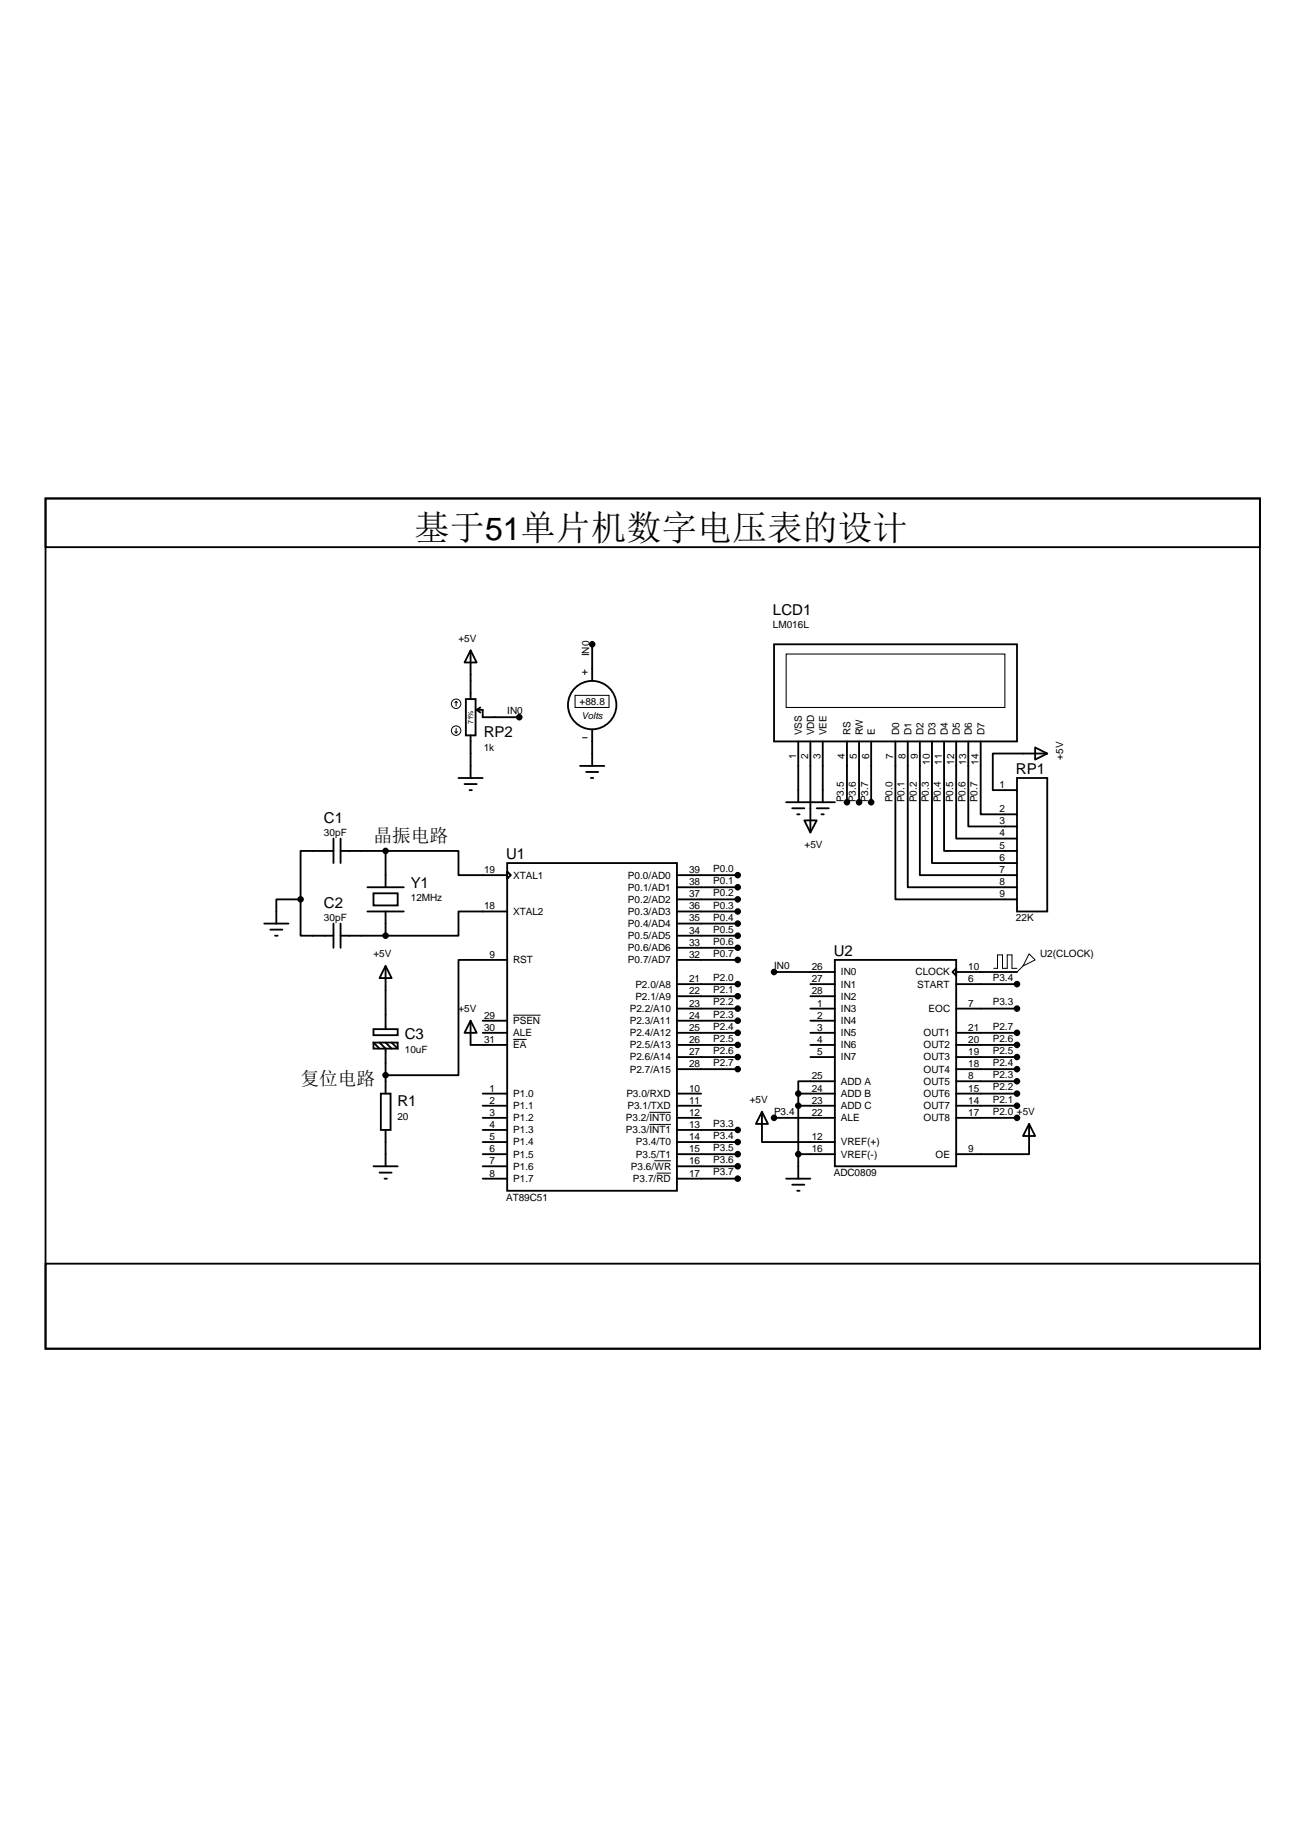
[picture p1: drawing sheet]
<svg xmlns="http://www.w3.org/2000/svg" width="210mm" height="297mm" viewBox="0 0 210 297" stroke-linecap="round" stroke-linejoin="round" font-family="sans-serif">
<g fill="none" stroke="#000" stroke-width=".3">
<path d="M7.3 80.2h195.3v136.7h-195.3zM7.3 80.2h195.3v7.8h-195.3zM74.9 112.4h1.6v5.9h-1.6zM75.7 104.6l1 1.9h-2zM75.7 104.6v7.8M75.7 118.3v6.8M76.7 114.2h.9v1.1h5.9M76.7 114.2l.6 .4M77.3 113.8l-.6 .4M95.2 103.6v5.9M95.2 117.3v5.9M124.5 103.6h39.1v15.6h-39.1z"/>
<path d="M128.4 119.2v9.8M130.3 119.2v14.7M132.3 119.2v9.8M136.2 119.2v9.8M138.2 119.2v9.8M140.1 119.2v9.8M144 119.2v25.4h19.6M146 119.2v23.5h17.6M148 119.2v21.5h15.6M149.9 119.2v19.6h13.7M151.8 119.2v17.6h11.8M153.8 119.2v15.7h9.8"/>
<path d="M155.7 119.2v13.7h7.9M157.7 119.2v11.8h5.9M53.6 136.8h-5.3v7.8M53.6 134.9v3.9M54.8 136.8h7.2M54.8 134.9v3.9M62 136.8h11.7v3.9h7.9M62 136.8v5.9M73.7 125.1h3.9M74.7 126.1h2M75.5 127.1h.4M81.6 138.8h27.3v52.7h-27.3z"/>
<path d="M93.3 123.2h3.9M94.3 124.1h1.9M95 125.1h.4M126.4 129h7.9M127.4 130h2M128.2 131h.4M129.4 131.9h2l-1.1 2zM131.4 130h1.9M132.1 131h.4M163.6 125.1h4.8v21.5h-4.8zM166.5 120.2l1.9 1-1.9 1zM168.4 121.2h-8.7v5.9h3.9"/>
<path d="M42.5 148.5h3.9M43.5 149.5h1.9M44.2 150.5h.5M48.3 144.6v5.9h5.3M48.3 144.6h-3.9v3.9M53.6 148.5v3.9M54.8 150.5h7.2M54.8 148.5v3.9M59.1 142.7h5.8M59.1 146.6h5.8M60.1 143.7h3.9v1.9h-3.9zM62 155.3l1 2h-2z"/>
<path d="M62 146.6v3.9M62 155.3v10.2M81.6 140.2l.6 .5-.6 .6zM81.6 146.6h-7.9v3.9h-11.7M81.6 154.4h-7.9v18.5h-11.7M108.9 150.5h9.8M108.9 158.3h9.8M108.9 140.7h9.8M108.9 142.7h9.8M108.9 144.6h9.8M108.9 146.6h9.8M108.9 148.5h9.8"/>
<path d="M108.9 152.4h9.8M108.9 154.4h9.8M124.5 156.3h9.8M130.3 158.3h4M134.3 154.4h19.5v33.2h-19.5zM153.8 155.7v1.2l-.6-.6zM153.8 158.3h9.8M153.8 156.3h9.8M60.1 165.5h3.9v1h-3.9zM60.1 167.7h3.9v.9h-3.9zM60.1 167.7l.9 .9M61 167.7l1 .9v7.3"/>
<path d="M61.3 175.9h1.5v5.8h-1.5zM62 167.7l1 .9M63 167.7l1 .9M75.7 164.2l1 1.9h-2zM75.7 164.2v3.8h5.9M77.6 166.1h4M77.6 175.9h4M77.6 177.8h4M77.6 179.8h4M77.6 164.2h4M108.9 168h9.8M108.9 160.2h9.8"/>
<path d="M108.9 166.1h9.8M108.9 170h9.8M108.9 171.9h9.8M108.9 175.9h3.9M108.9 177.8h3.9M108.9 179.8h3.9M108.9 162.2h9.8M108.9 164.2h9.8M122.6 178.8l.9 1.9h-1.9zM122.6 178.8v4.9h11.7M124.5 179.8h9.8M128.4 175.9h5.9"/>
<path d="M128.4 177.8h5.9M128.4 175.9v13.7M130.3 168h4M130.3 160.2h4M130.3 166.1h4M130.3 170h4M130.3 162.2h4M130.3 164.2h4M134.3 173.9h-5.9v2M153.8 168h9.8M153.8 166.1h9.8M153.8 170h9.8"/>
<path d="M153.8 171.9h9.8M153.8 173.9h9.8M153.8 175.9h9.8M153.8 177.8h9.8M153.8 179.8h9.8M153.8 162.2h9.8M60.1 187.6h3.9M61 188.6h2M61.8 189.6h.4M62 181.7v5.9M77.6 185.6h4M77.6 187.6h4"/>
<path d="M77.6 189.6h4M77.6 181.7h4M77.6 183.7h4M108.9 185.6h9.8M108.9 187.6h9.8M108.9 189.6h9.8M108.9 181.7h9.8M108.9 183.7h9.8M126.4 189.6h3.9M127.4 190.5h2M128.2 191.5h.4M128.4 185.6h5.9"/>
<path d="M165.5 180.7l1 2h-2zM165.5 180.7v4.9h-11.7M7.3 203.2h195.3v13.7h-195.3z"/>
<circle cx="95.3" cy="113.4" r="3.9"/>
</g>
<g fill="none" stroke="#000" stroke-width=".16">
<path d="M73.2 117.7l.2 .2M73.4 112.8l-.2 .2M73.4 112.8l.2 .2M73.4 112.8v.8M73.4 117.1v.8M73.6 117.7l-.2 .2M92.5 111.8h5.5v2h-5.5zM93.7 108.1h.7M93.7 118.6h.7M94.1 107.7v.8M159.9 155.7h.5v-2.1h.8v2.1h.8v-2.1h.8v2.1h.8M164.5 155.3l-.9 1"/>
<path d="M165.5 153.4l1 1-2 .9zM82.5 167.2h2.2M82.5 163.3h4.5M104.4 178.9h3.5M104.4 180.8h3.5M105.2 186.7h2.7M105.6 188.7h2.3"/>
<circle cx="73.4" cy="113.2" r=".76"/>
<circle cx="73.4" cy="117.5" r=".76"/>
</g>
<g fill="#000" stroke="#000" stroke-width=".3">
<circle cx="83.5" cy="115.3" r=".38"/>
<circle cx="95.3" cy="103.6" r=".38"/>
<circle cx="62" cy="136.8" r=".38"/>
<circle cx="136.2" cy="129" r=".38"/>
<circle cx="138.2" cy="129" r=".38"/>
<circle cx="140.1" cy="129" r=".38"/>
<circle cx="48.3" cy="144.6" r=".38"/>
<circle cx="62" cy="150.5" r=".38"/>
<circle cx="118.7" cy="150.5" r=".38"/>
<circle cx="118.7" cy="140.7" r=".38"/>
<circle cx="118.7" cy="146.6" r=".38"/>
<circle cx="118.7" cy="152.4" r=".38"/>
<circle cx="118.7" cy="158.3" r=".38"/>
<circle cx="118.7" cy="148.5" r=".38"/>
<circle cx="118.7" cy="142.7" r=".38"/>
<circle cx="118.7" cy="154.4" r=".38"/>
<circle cx="118.7" cy="144.6" r=".38"/>
<circle cx="124.5" cy="156.3" r=".38"/>
<circle cx="163.6" cy="158.3" r=".38"/>
<circle cx="62" cy="172.9" r=".38"/>
<circle cx="118.7" cy="166.1" r=".38"/>
<circle cx="118.7" cy="171.9" r=".38"/>
<circle cx="118.7" cy="160.2" r=".38"/>
<circle cx="118.7" cy="168" r=".38"/>
<circle cx="118.7" cy="162.2" r=".38"/>
<circle cx="118.7" cy="170" r=".38"/>
<circle cx="118.7" cy="164.1" r=".38"/>
<circle cx="124.5" cy="179.8" r=".38"/>
<circle cx="128.4" cy="175.9" r=".38"/>
<circle cx="128.4" cy="177.8" r=".38"/>
<circle cx="163.6" cy="166.1" r=".38"/>
<circle cx="163.6" cy="171.9" r=".38"/>
<circle cx="163.6" cy="175.9" r=".38"/>
<circle cx="163.6" cy="168" r=".38"/>
<circle cx="163.6" cy="177.8" r=".38"/>
<circle cx="163.6" cy="162.2" r=".38"/>
<circle cx="163.6" cy="179.8" r=".38"/>
<circle cx="163.6" cy="170" r=".38"/>
<circle cx="163.6" cy="173.9" r=".38"/>
<circle cx="118.7" cy="187.6" r=".38"/>
<circle cx="118.7" cy="181.7" r=".38"/>
<circle cx="118.7" cy="185.6" r=".38"/>
<circle cx="118.7" cy="189.5" r=".38"/>
<circle cx="118.7" cy="183.7" r=".38"/>
<circle cx="128.4" cy="185.6" r=".38"/>
</g>
<path d="M126.4 105.2h35.2v8.6h-35.2z" fill="none" stroke="#000" stroke-width=".17"/>
<text font-size="5.7" x="66.7" y="86.8">基于51单片机数字电压表的设计</text>
<g font-size="3">
<text x="60.1" y="135.4">晶振电路</text>
<text x="48.3" y="174.4">复位电路</text>
</g>
<g font-size="2.4">
<text x="124.3" y="98.8">LCD1</text>
<text x="77.8" y="118.6">RP2</text>
<text x="163.4" y="124.4">RP1</text>
<text x="52.1" y="132.3">C1</text>
<text x="66.1" y="142.8">Y1</text>
<text x="81.4" y="138.1">U1</text>
<text x="52.1" y="146">C2</text>
<text x="134.1" y="153.7">U2</text>
<text x="65.1" y="167.2">C3</text>
<text x="63.9" y="177.9">R1</text>
</g>
<g font-size="1.6">
<text x="124.3" y="101">LM016L</text>
<text x="73.7" y="103.2">+5V</text>
<text x="94.7" y="105.6" transform="rotate(-90 94.7 105.6)">IN0</text>
<text x="93.2" y="113.4">+88.8</text>
<text x="81.6" y="114.8">IN0</text>
<text x="129" y="118.3" transform="rotate(-90 129 118.3)">VSS</text>
<text x="130.9" y="118.3" transform="rotate(-90 130.9 118.3)">VDD</text>
<text x="132.9" y="118.3" transform="rotate(-90 132.9 118.3)">VEE</text>
<text x="136.8" y="118.3" transform="rotate(-90 136.8 118.3)">RS</text>
<text x="138.8" y="118.3" transform="rotate(-90 138.8 118.3)">RW</text>
<text x="140.7" y="118.3" transform="rotate(-90 140.7 118.3)">E</text>
<text x="144.6" y="118.3" transform="rotate(-90 144.6 118.3)">D0</text>
<text x="146.6" y="118.3" transform="rotate(-90 146.6 118.3)">D1</text>
<text x="148.5" y="118.3" transform="rotate(-90 148.5 118.3)">D2</text>
<text x="150.5" y="118.3" transform="rotate(-90 150.5 118.3)">D3</text>
<text x="152.4" y="118.3" transform="rotate(-90 152.4 118.3)">D4</text>
<text x="154.4" y="118.3" transform="rotate(-90 154.4 118.3)">D5</text>
<text x="156.3" y="118.3" transform="rotate(-90 156.3 118.3)">D6</text>
<text x="158.3" y="118.3" transform="rotate(-90 158.3 118.3)">D7</text>
<text x="77.8" y="120.8">1k</text>
<text x="128.1" y="122.1" transform="rotate(-90 128.1 122.1)">1</text>
<text x="130" y="122.1" transform="rotate(-90 130 122.1)">2</text>
<text x="132" y="122.1" transform="rotate(-90 132 122.1)">3</text>
<text x="135.9" y="122.1" transform="rotate(-90 135.9 122.1)">4</text>
<text x="137.8" y="122.1" transform="rotate(-90 137.8 122.1)">5</text>
<text x="139.8" y="122.1" transform="rotate(-90 139.8 122.1)">6</text>
<text x="143.7" y="122.1" transform="rotate(-90 143.7 122.1)">7</text>
<text x="145.7" y="122.1" transform="rotate(-90 145.7 122.1)">8</text>
<text x="147.6" y="122.1" transform="rotate(-90 147.6 122.1)">9</text>
<text x="149.6" y="123" transform="rotate(-90 149.6 123)">10</text>
<text x="151.5" y="123" transform="rotate(-90 151.5 123)">11</text>
<text x="153.5" y="123" transform="rotate(-90 153.5 123)">12</text>
<text x="155.4" y="123" transform="rotate(-90 155.4 123)">13</text>
<text x="157.4" y="123" transform="rotate(-90 157.4 123)">14</text>
<text x="171" y="122.2" transform="rotate(-90 171 122.2)">+5V</text>
<text x="135.7" y="129" transform="rotate(-90 135.7 129)">P3.5</text>
<text x="137.7" y="129" transform="rotate(-90 137.7 129)">P3.6</text>
<text x="139.6" y="129" transform="rotate(-90 139.6 129)">P3.7</text>
<text x="143.6" y="129" transform="rotate(-90 143.6 129)">P0.0</text>
<text x="145.5" y="129" transform="rotate(-90 145.5 129)">P0.1</text>
<text x="147.4" y="129" transform="rotate(-90 147.4 129)">P0.2</text>
<text x="149.4" y="129" transform="rotate(-90 149.4 129)">P0.3</text>
<text x="151.3" y="129" transform="rotate(-90 151.3 129)">P0.4</text>
<text x="153.3" y="129" transform="rotate(-90 153.3 129)">P0.5</text>
<text x="155.3" y="129" transform="rotate(-90 155.3 129)">P0.6</text>
<text x="157.2" y="129" transform="rotate(-90 157.2 129)">P0.7</text>
<text x="160.7" y="130.6">2</text>
<text x="160.7" y="126.7">1</text>
<text x="52.1" y="134.5">30pF</text>
<text x="129.4" y="136.4">+5V</text>
<text x="160.7" y="132.6">3</text>
<text x="160.7" y="134.5">4</text>
<text x="160.7" y="136.5">5</text>
<text x="77.9" y="140.4">19</text>
<text x="82.5" y="141.3">XTAL1</text>
<text x="101" y="141.3">P0.0/AD0</text>
<text x="101" y="143.2">P0.1/AD1</text>
<text x="110.8" y="140.4">39</text>
<text x="110.8" y="142.4">38</text>
<text x="114.7" y="140.2">P0.0</text>
<text x="114.7" y="142.2">P0.1</text>
<text x="160.7" y="138.5">6</text>
<text x="160.7" y="140.4">7</text>
<text x="160.7" y="142.4">8</text>
<text x="52.1" y="148.2">30pF</text>
<text x="66.1" y="144.9">12MHz</text>
<text x="77.9" y="146.2">18</text>
<text x="82.5" y="147.1">XTAL2</text>
<text x="101" y="145.2">P0.2/AD2</text>
<text x="101" y="147.1">P0.3/AD3</text>
<text x="101" y="149.1">P0.4/AD4</text>
<text x="110.8" y="144.3">37</text>
<text x="110.8" y="146.2">36</text>
<text x="110.8" y="148.2">35</text>
<text x="114.7" y="144.2">P0.2</text>
<text x="114.7" y="146.1">P0.3</text>
<text x="114.7" y="148.1">P0.4</text>
<text x="114.7" y="150">P0.5</text>
<text x="160.7" y="144.3">9</text>
<text x="163.4" y="148.2">22K</text>
<text x="60.1" y="154">+5V</text>
<text x="78.7" y="154">9</text>
<text x="82.5" y="154.9">RST</text>
<text x="101" y="151">P0.5/AD5</text>
<text x="101" y="153">P0.6/AD6</text>
<text x="101" y="154.9">P0.7/AD7</text>
<text x="110.8" y="150.1">34</text>
<text x="110.8" y="152.1">33</text>
<text x="110.8" y="154">32</text>
<text x="114.7" y="151.9">P0.6</text>
<text x="114.7" y="153.9">P0.7</text>
<text x="124.5" y="155.8">IN0</text>
<text x="130.6" y="156">26</text>
<text x="155.7" y="156">10</text>
<text x="167.3" y="154">U2(CLOCK)</text>
<text x="102.2" y="158.8">P2.0/A8</text>
<text x="102.2" y="160.8">P2.1/A9</text>
<text x="110.8" y="157.9">21</text>
<text x="110.8" y="159.9">22</text>
<text x="110.8" y="161.9">23</text>
<text x="114.7" y="159.8">P2.1</text>
<text x="114.7" y="161.7">P2.2</text>
<text x="114.7" y="157.8">P2.0</text>
<text x="130.6" y="159.9">28</text>
<text x="130.6" y="157.9">27</text>
<text x="131.4" y="161.9">1</text>
<text x="135.3" y="160.8">IN2</text>
<text x="135.3" y="158.8">IN1</text>
<text x="135.3" y="156.9">IN0</text>
<text x="147.3" y="156.9">CLOCK</text>
<text x="147.5" y="158.8">START</text>
<text x="155.7" y="161.9">7</text>
<text x="155.7" y="157.9">6</text>
<text x="159.7" y="157.8">P3.4</text>
<text x="159.7" y="161.7">P3.3</text>
<text x="73.7" y="162.8">+5V</text>
<text x="77.9" y="165.8">30</text>
<text x="77.9" y="167.7">31</text>
<text x="77.9" y="163.8">29</text>
<text x="82.5" y="166.7">ALE</text>
<text x="82.5" y="164.7">PSEN</text>
<text x="101.3" y="162.8">P2.2/A10</text>
<text x="101.3" y="164.7">P2.3/A11</text>
<text x="101.3" y="166.7">P2.4/A12</text>
<text x="110.8" y="163.8">24</text>
<text x="110.8" y="165.8">25</text>
<text x="110.8" y="167.7">26</text>
<text x="114.7" y="163.6">P2.3</text>
<text x="114.7" y="165.6">P2.4</text>
<text x="114.7" y="167.5">P2.5</text>
<text x="131.4" y="163.8">2</text>
<text x="131.4" y="165.8">3</text>
<text x="131.4" y="167.7">4</text>
<text x="135.3" y="162.8">IN3</text>
<text x="135.3" y="164.7">IN4</text>
<text x="135.3" y="166.7">IN5</text>
<text x="148.5" y="166.7">OUT1</text>
<text x="149.4" y="162.8">EOC</text>
<text x="155.7" y="165.8">21</text>
<text x="155.7" y="167.7">20</text>
<text x="159.7" y="165.6">P2.7</text>
<text x="159.7" y="167.5">P2.6</text>
<text x="65.1" y="169.3">10uF</text>
<text x="82.5" y="168.6">EA</text>
<text x="101.3" y="172.5">P2.7/A15</text>
<text x="101.3" y="168.6">P2.5/A13</text>
<text x="101.3" y="170.5">P2.6/A14</text>
<text x="110.8" y="171.6">28</text>
<text x="110.8" y="169.7">27</text>
<text x="114.7" y="169.5">P2.6</text>
<text x="114.7" y="171.5">P2.7</text>
<text x="130.6" y="173.6">25</text>
<text x="131.4" y="169.7">5</text>
<text x="135.3" y="168.6">IN6</text>
<text x="135.3" y="170.5">IN7</text>
<text x="148.5" y="168.6">OUT2</text>
<text x="148.5" y="172.5">OUT4</text>
<text x="148.5" y="170.5">OUT3</text>
<text x="155.7" y="173.6">8</text>
<text x="155.7" y="171.6">18</text>
<text x="155.7" y="169.7">19</text>
<text x="159.7" y="169.5">P2.5</text>
<text x="159.7" y="171.5">P2.4</text>
<text x="159.7" y="173.4">P2.3</text>
<text x="78.7" y="175.5">1</text>
<text x="78.7" y="177.5">2</text>
<text x="78.7" y="179.4">3</text>
<text x="82.5" y="176.4">P1.0</text>
<text x="82.5" y="178.4">P1.1</text>
<text x="100.8" y="176.4">P3.0/RXD</text>
<text x="100.9" y="178.4">P3.1/TXD</text>
<text x="110.8" y="177.5">11</text>
<text x="110.8" y="175.5">10</text>
<text x="110.8" y="179.4">12</text>
<text x="120.6" y="177.4">+5V</text>
<text x="124.5" y="179.3">P3.4</text>
<text x="130.6" y="175.5">24</text>
<text x="130.6" y="177.5">23</text>
<text x="130.6" y="179.4">22</text>
<text x="135.3" y="176.4">ADD B</text>
<text x="135.3" y="174.4">ADD A</text>
<text x="135.3" y="178.4">ADD C</text>
<text x="148.5" y="174.4">OUT5</text>
<text x="148.5" y="178.4">OUT7</text>
<text x="148.5" y="176.4">OUT6</text>
<text x="155.7" y="177.5">14</text>
<text x="155.7" y="175.5">15</text>
<text x="155.7" y="179.4">17</text>
<text x="159.7" y="175.4">P2.2</text>
<text x="159.7" y="177.3">P2.1</text>
<text x="159.7" y="179.3">P2.0 +5V</text>
<text x="63.9" y="180.1">20</text>
<text x="78.7" y="181.4">4</text>
<text x="78.7" y="183.3">5</text>
<text x="78.7" y="185.3">6</text>
<text x="82.5" y="180.3">P1.2</text>
<text x="82.5" y="182.3">P1.3</text>
<text x="82.5" y="184.2">P1.4</text>
<text x="100.7" y="180.3">P3.2/INT0</text>
<text x="100.7" y="182.3">P3.3/INT1</text>
<text x="102.3" y="184.2">P3.4/T0</text>
<text x="110.8" y="181.4">13</text>
<text x="110.8" y="183.3">14</text>
<text x="110.8" y="185.3">15</text>
<text x="114.7" y="185.2">P3.5</text>
<text x="114.7" y="181.2">P3.3</text>
<text x="114.7" y="183.2">P3.4</text>
<text x="130.6" y="183.3">12</text>
<text x="130.6" y="185.3">16</text>
<text x="135.3" y="184.2">VREF(+)</text>
<text x="135.3" y="180.3">ALE</text>
<text x="148.5" y="180.3">OUT8</text>
<text x="155.7" y="185.3">9</text>
<text x="78.7" y="187.2">7</text>
<text x="78.7" y="189.2">8</text>
<text x="82.5" y="186.2">P1.5</text>
<text x="82.5" y="188.1">P1.6</text>
<text x="82.5" y="190.1">P1.7</text>
<text x="101.5" y="188.1">P3.6/WR</text>
<text x="101.8" y="190.1">P3.7/RD</text>
<text x="102.3" y="186.2">P3.5/T1</text>
<text x="110.8" y="189.2">17</text>
<text x="110.8" y="187.2">16</text>
<text x="114.7" y="187.1">P3.6</text>
<text x="114.7" y="189">P3.7</text>
<text x="134.1" y="189.2">ADC0809</text>
<text x="135.3" y="186.2">VREF(-)</text>
<text x="150.5" y="186.2">OE</text>
<text x="81.4" y="193.1">AT89C51</text>
</g>
<text font-size="1.5" x="93.6" y="115.7">Volts</text>
<text font-size="1.1" x="76.1" y="116.5" transform="rotate(-90 76.1 116.5)">71%</text>
</svg>
